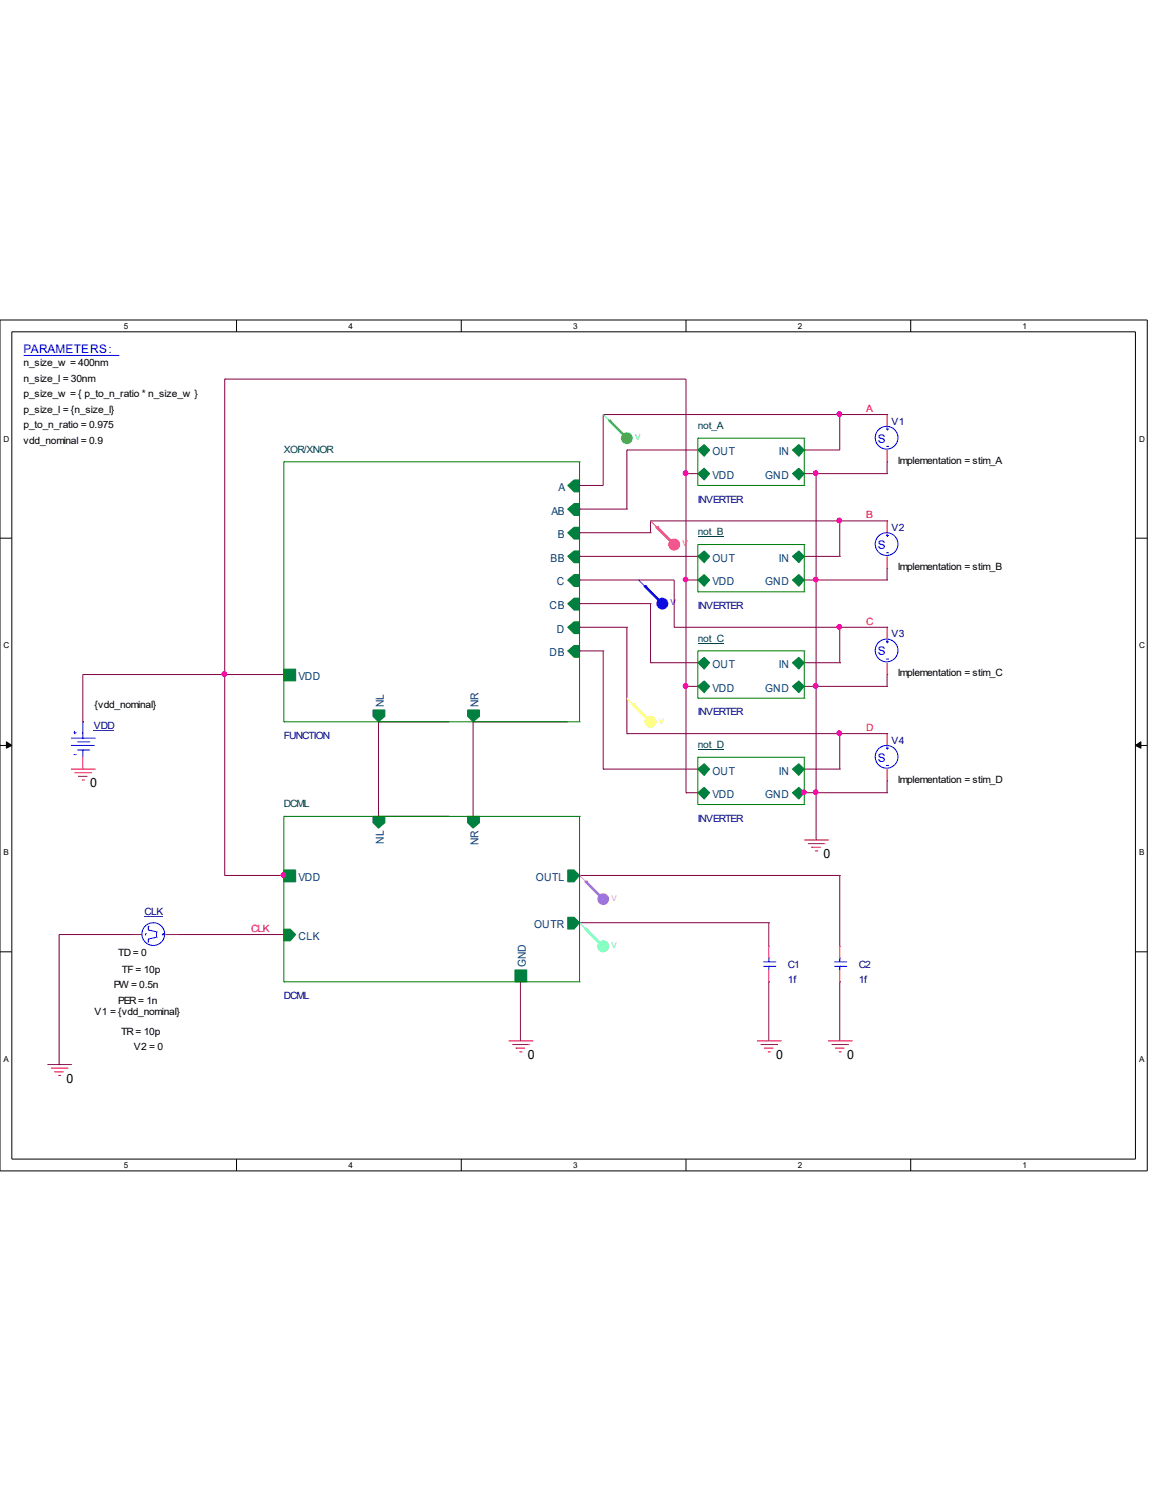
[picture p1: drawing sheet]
<svg xmlns="http://www.w3.org/2000/svg" width="216mm" height="279mm" viewBox="0 0 216 279" stroke-linecap="round" stroke-linejoin="round" font-family="sans-serif">
<path d="M0 59.6h213.5v158.5h-213.5zM2.2 61.8h209.1v154.1h-209.1z" fill="none" stroke="#000" stroke-width=".19"/>
<g fill="#fff">
<path d="M23 59.9h.7v1.7h-.7z" fill-rule="evenodd"/>
<path d="M23 216.2h.7v1.7h-.7z" fill-rule="evenodd"/>
</g>
<path d="M44 59.6v2.2M44 215.9v2.2" fill="none" stroke="#000" stroke-width=".19"/>
<g fill="#fff">
<path d="M64.9 59.9h.6v1.7h-.6z" fill-rule="evenodd"/>
<path d="M64.9 216.2h.6v1.7h-.6z" fill-rule="evenodd"/>
</g>
<path d="M85.9 59.6v2.2M85.9 215.9v2.2" fill="none" stroke="#000" stroke-width=".19"/>
<g fill="#fff">
<path d="M106.7 59.9h.7v1.7h-.7z" fill-rule="evenodd"/>
<path d="M106.7 216.2h.7v1.7h-.7z" fill-rule="evenodd"/>
</g>
<path d="M127.7 59.6v2.2M127.7 215.9v2.2" fill="none" stroke="#000" stroke-width=".19"/>
<g fill="#fff">
<path d="M148.5 59.9h.7v1.7h-.7z" fill-rule="evenodd"/>
<path d="M148.5 216.2h.7v1.7h-.7z" fill-rule="evenodd"/>
</g>
<path d="M169.5 59.6v2.2M169.5 215.9v2.2" fill="none" stroke="#000" stroke-width=".19"/>
<g fill="#fff">
<path d="M190.3 59.9h.7v1.7h-.7z" fill-rule="evenodd"/>
<path d="M190.3 216.2h.7v1.7h-.7z" fill-rule="evenodd"/>
<path d="M.7 80.9h1v1.7h-1z" fill-rule="evenodd"/>
<path d="M212 80.9h1v1.7h-1z" fill-rule="evenodd"/>
<path d="M.7 119.4h1v1.7h-1z" fill-rule="evenodd"/>
<path d="M212 119.4h1v1.7h-1z" fill-rule="evenodd"/>
</g>
<path d="M0 100.2h2.2M211.3 100.2h2.2" fill="none" stroke="#000" stroke-width=".19"/>
<g fill="#fff">
<path d="M.7 158h.8v1.7h-.8z" fill-rule="evenodd"/>
<path d="M212 158h.9v1.7h-.9z" fill-rule="evenodd"/>
</g>
<path d="M0 138.9h2.2M211.3 138.9h2.2" fill="none" stroke="#000" stroke-width=".19"/>
<path d="M1.2 138.2l1 .7-1 .5zM211.3 138.9l1-.7v1.2z" fill="#000" stroke="#000" stroke-width=".19"/>
<g fill="#fff">
<path d="M.7 196.4h.8v1.7h-.8z" fill-rule="evenodd"/>
<path d="M212 196.4h.9v1.7h-.9z" fill-rule="evenodd"/>
</g>
<path d="M0 177.3h2.2M211.3 177.3h2.2" fill="none" stroke="#000" stroke-width=".19"/>
<g fill="none" stroke="#800040" stroke-width=".19">
<path d="M41.8 70.6h.1M41.8 70.6v92.5M41.8 70.6h85.9v77.1M112.3 77.2h.1M112.3 77.2h52.8M112.3 77.2v13.2h-4.4M156.3 77.2h.1M156.3 77.2v6.6h-6.6M165.1 77.2h.1M107.9 90.4h.1M107.9 94.8h.1M107.9 99.2h.1"/>
<path d="M107.9 94.8h8.8M107.9 99.2h13.2M116.7 83.8h.1M116.7 94.8h.1M116.7 83.8h13.2M116.7 83.8v11M121.1 97h.1M121.1 99.2h.1M121.1 97h44M121.1 97v2.2M127.7 88.2h.1M127.7 88.2h2.2"/>
<path d="M149.7 83.8h.1M149.7 88.2h15.4M151.9 88.2h.1M151.9 88.2v68.3M156.3 97h.1M156.3 97v6.6M165.1 97h.1M165.1 88.2h.1M165.1 86h.1M165.1 86v2.2M107.9 103.6h.1M107.9 112.4h.1"/>
<path d="M107.9 108h.1M107.9 116.8h.1M107.9 103.6h22M107.9 112.4h13.2M107.9 116.8h8.8M107.9 108h17.6v8.8M116.7 116.8h.1M116.7 116.8v19.9M121.1 112.4h.1M121.1 112.4v11M125.5 116.8h.1M125.5 116.8h39.6"/>
<path d="M127.7 108h.1M127.7 108h2.2M129.9 108h.1M149.7 103.6h6.6M149.7 108h15.4M151.9 108h.1M156.3 103.6h.1M156.3 116.8h.1M156.3 116.8v6.6M165.1 116.8h.1M165.1 108h.1M165.1 105.8h.1"/>
<path d="M165.1 105.8v2.2M15.4 134.5h.1M41.8 125.6h.1M52.8 125.6h-37.4v8.9M70.4 134.5h.1M70.4 134.5v17.6M70.4 134.5h13.3M88.1 134.5h.1M88.1 134.5v17.6M88.1 134.5h17.6M107.9 121.2h.1M107.9 121.2h4.4"/>
<path d="M112.3 121.2h.1M112.3 121.2v22.1M116.7 136.7h.1M116.7 136.7h48.4M121.1 123.4h.1M121.1 123.4h8.8M127.7 127.8h.1M127.7 127.8h2.2M129.9 127.8h.1M149.7 123.4h6.6M149.7 127.8h15.4M151.9 127.8h.1"/>
<path d="M156.3 123.4h.1M156.3 136.7h.1M156.3 136.7v6.6M165.1 136.7h.1M165.1 127.8h.1M165.1 125.6h.1M165.1 125.6v2.2M70.4 152.1h.1M70.4 152.1h13.3M112.3 143.3h.1M112.3 143.3h17.6M127.7 147.7h.1"/>
<path d="M127.7 147.7h2.2M147.5 147.7h17.6M149.7 147.7h.1M149.7 143.3h6.6M151.9 147.7h.1M151.9 156.5h.1M156.3 143.3h.1M165.1 147.7h.1M165.1 145.5h.1M165.1 145.5v2.2M11 174.1h.1M11 174.1h13.2"/>
<path d="M11 174.1v24.2M33 174.1h19.8M41.8 163.1h.1M41.8 163.1h13.2M52.8 163.1h.1M52.8 174.1h.1M107.9 163.1h.1M107.9 171.9h.1M107.9 163.1h48.4M107.9 171.9h35.2M143.1 171.9h.1M143.1 171.9v4.4"/>
<path d="M156.3 163.1h.1M156.3 163.1v13.2M11 198.3h.1M96.9 182.9h.1M96.9 182.9v11M143.1 182.9h.1M143.1 182.9v11M156.3 182.9h.1M156.3 182.9v11"/>
</g>
<g fill="#f0f" stroke="#f0f" stroke-width=".19">
<circle cx="52.7" cy="163" r=".42"/>
<circle cx="41.7" cy="125.6" r=".42"/>
<circle cx="156.2" cy="77.1" r=".42"/>
<circle cx="156.2" cy="136.6" r=".42"/>
<circle cx="151.8" cy="127.8" r=".42"/>
<circle cx="151.8" cy="147.6" r=".42"/>
<circle cx="127.6" cy="88.1" r=".42"/>
<circle cx="127.6" cy="108" r=".42"/>
<circle cx="127.6" cy="127.8" r=".42"/>
<circle cx="156.2" cy="96.9" r=".42"/>
<circle cx="156.2" cy="116.8" r=".42"/>
<circle cx="151.8" cy="88.1" r=".42"/>
<circle cx="151.8" cy="107.9" r=".42"/>
<circle cx="149.6" cy="147.6" r=".42"/>
</g>
<g fill="none" stroke="#f00" stroke-width=".19">
<path d="M13.2 143.3h4.4M13.9 143.9h3M14.6 144.6h.1M14.6 144.6h1.7M15.2 145.3h.4M15.6 145.3h.1M16.9 143.9h.1M17.6 143.3h.1M149.7 156.5h4.4M150.4 157.1h3M151 157.8h.1M151 157.8h1.7"/>
<path d="M151.7 158.5h.4M152.1 158.5h.1M153.4 157.1h.1M154.1 156.5h.1M8.8 198.3h4.4M9.5 199h3M10.2 199.6h.1M10.2 199.6h1.7M12.5 199h.1M13.2 198.3h.1M94.7 193.9h4.4M95.3 194.6h3.1"/>
<path d="M96 195.2h.1M96 195.2h1.7M96.7 195.9h.3M97 195.9h.1M98.4 194.6h.1M99.1 193.9h.1M140.9 193.9h4.4M141.6 194.6h3M142.2 195.2h.1M142.2 195.2h1.7M142.9 195.9h.4M143.3 195.9h.1"/>
<path d="M144.6 194.6h.1M145.3 193.9h.1M154.1 193.9h4.4M154.8 194.6h3M155.4 195.2h.1M155.4 195.2h1.7M156.1 195.9h.4M156.5 195.9h.1M157.8 194.6h.1M158.5 193.9h.1M10.8 200.3h.4M11.2 200.3h.1"/>
</g>
<circle cx="116.7" cy="81.6" r="1.02" fill="#5f5" stroke="#5f5" stroke-width=".19"/>
<path d="M112.3 77.2h.1M112.3 77.2l4.4 4.4" fill="none" stroke="#5f5" stroke-width=".19"/>
<path d="M113.5 78.4l3.2 3.2" fill="none" stroke="#5f5" stroke-width=".51"/>
<circle cx="113.5" cy="78.4" r=".25" fill="#5f5"/>
<circle cx="125.5" cy="101.4" r="1.02" fill="#f55" stroke="#f55" stroke-width=".19"/>
<path d="M121.1 97h.1M121.1 97l4.4 4.4" fill="none" stroke="#f55" stroke-width=".19"/>
<path d="M122.3 98.2l3.2 3.2" fill="none" stroke="#f55" stroke-width=".51"/>
<circle cx="122.3" cy="98.2" r=".25" fill="#f55"/>
<circle cx="123.3" cy="112.4" r="1.02" fill="#50f" stroke="#50f" stroke-width=".19"/>
<path d="M118.9 108h.1M118.9 108l4.4 4.4" fill="none" stroke="#50f" stroke-width=".19"/>
<path d="M120.1 109.2l3.2 3.2" fill="none" stroke="#50f" stroke-width=".51"/>
<circle cx="120.1" cy="109.2" r=".25" fill="#50f"/>
<circle cx="121.1" cy="134.5" r="1.02" fill="#ff5" stroke="#ff5" stroke-width=".19"/>
<path d="M116.7 130h.1M116.7 130l4.4 4.5" fill="none" stroke="#ff5" stroke-width=".19"/>
<path d="M117.9 131.2l3.2 3.3" fill="none" stroke="#ff5" stroke-width=".51"/>
<circle cx="117.9" cy="131.2" r=".25" fill="#ff5"/>
<circle cx="112.3" cy="167.5" r="1.02" fill="#f5f" stroke="#f5f" stroke-width=".19"/>
<path d="M107.9 163.1h.1M107.9 163.1l4.4 4.4" fill="none" stroke="#f5f" stroke-width=".19"/>
<path d="M109.1 164.3l3.2 3.2" fill="none" stroke="#f5f" stroke-width=".51"/>
<circle cx="109.1" cy="164.3" r=".25" fill="#f5f"/>
<circle cx="112.3" cy="176.3" r="1.02" fill="#5ff" stroke="#5ff" stroke-width=".19"/>
<path d="M107.9 171.9h.1M107.9 171.9l4.4 4.4" fill="none" stroke="#5ff" stroke-width=".19"/>
<path d="M109.1 173.1l3.2 3.2" fill="none" stroke="#5ff" stroke-width=".51"/>
<circle cx="109.1" cy="173.1" r=".25" fill="#5ff"/>
<g fill="none" stroke="#00f" stroke-width=".19">
<path d="M4.4 66.2h17.6M22 66.2h.1M164.9 79.9h.4M165.1 79.6v.5M165.3 79.9h.1M164.9 83.1h.4M164.9 99.7h.4M165.1 80.1h.1M165.1 99.9h.1M165.1 99.4v.5M165.3 83.1h.1M165.3 99.7h.1"/>
<path d="M164.9 103h.4M164.9 119.5h.4M165.1 119.7h.1M165.1 119.2v.5M165.3 103h.1M165.3 119.5h.1M13.2 138.9h.1M13.2 138.9h4.4M13.2 137.5h4.4M13.7 136.5h.4M13.9 136.7h.1M13.9 136.1v.6"/>
<path d="M14.1 136.5h.1M14.4 138.2h2.2M14.4 139.7h2.2M15.4 137.5h.1M15.4 139.7h.1M15.4 134.5h.1M15.4 134.5v3M15.4 139.7v1.4M16.6 138.2h.1M16.6 139.7h.1M17.6 137.5h.1M164.9 139.4h.4"/>
<path d="M164.9 122.8h.4M165.1 139.5h.1M165.1 139v.5M165.3 139.4h.1M165.3 122.8h.1M13.7 140.5h.4M14.1 140.5h.1M164.9 142.6h.4M165.3 142.6h.1M27.1 173.9h.1M27.1 173.9v.3M27.6 174.9h.1"/>
<path d="M27.6 173.2h.1M27.6 172.6h.1M27.6 172.6v.6M27.6 174.9v.7M27.6 173.2l1.5 .4M29.1 174.6h.1M29.1 173.6h.1M29.1 174.6l-1.5 .3M29.1 173.6v1M30.1 174.1h.1M30.1 174.1h.5M30.3 173.9h.1"/>
<path d="M30.3 173.9v.3M142.1 179.2h2.2M143.1 178.5h.1M143.1 178.5v.7M144.3 179.2h.1M155.3 179.2h2.2M156.3 178.5h.1M156.3 178.5v.7M157.5 179.2h.1M142.1 180h2.2M143.1 180h.1M143.1 180v.7"/>
<path d="M144.3 180h.1M155.3 180h2.2M156.3 180h.1M156.3 180v.7M157.5 180h.1"/>
<circle cx="165" cy="81.5" r="2.12"/>
<circle cx="165" cy="101.3" r="2.12"/>
<circle cx="165" cy="121.2" r="2.12"/>
<circle cx="165" cy="141" r="2.12"/>
<circle cx="28.5" cy="174" r="2.12"/>
</g>
<g fill="none" stroke="#f00" stroke-width=".19">
<path d="M165.1 77.2h.1M165.1 77.2v2.2M165.1 86h.1M165.1 97h.1M165.1 83.8v2.2M165.1 97v2.2M165.1 105.8h.1M165.1 116.8h.1M165.1 103.6v2.2M165.1 116.8v2.2M15.4 134.5h.1M165.1 136.7h.1"/>
<path d="M165.1 125.6h.1M165.1 123.4v2.2M165.1 136.7v2.2M15.4 143.3h.1M15.4 141.1v2.2M165.1 145.5h.1M165.1 143.3v2.2M24.2 174.1h.1M24.2 174.1h2.2M30.8 174.1h2.2M33 174.1h.1M143.1 176.3h.1"/>
<path d="M143.1 176.3v2.2M156.3 176.3h.1M156.3 176.3v2.2M143.1 182.9h.1M143.1 180.7v2.2M156.3 182.9h.1M156.3 180.7v2.2"/>
</g>
<g fill="#008040" stroke="#008040" stroke-width=".19">
<path d="M52.8 124.6h2.2v2.2h-2.2z" fill-rule="evenodd"/>
<path d="M105.7 90.4l1.1-1h1.1v2.2h-1.1z" fill-rule="evenodd"/>
<path d="M105.7 103.6l1.1-1h1.1v2.2h-1.1z" fill-rule="evenodd"/>
<path d="M105.7 99.2l1.1-1h1.1v2.2h-1.1z" fill-rule="evenodd"/>
<path d="M105.7 112.4l1.1-1h1.1v2.2h-1.1z" fill-rule="evenodd"/>
<path d="M105.7 108l1.1-1h1.1v2.2h-1.1z" fill-rule="evenodd"/>
<path d="M105.7 116.8l1.1-1h1.1v2.2h-1.1z" fill-rule="evenodd"/>
<path d="M105.7 121.2l1.1-1h1.1v2.2h-1.1z" fill-rule="evenodd"/>
<path d="M69.4 132.2h2.2v1.2l-1.2 1.1-1-1.1z" fill-rule="evenodd"/>
<path d="M87 132.2h2.2v1.2l-1.1 1.1-1.1-1.1z" fill-rule="evenodd"/>
<path d="M105.7 94.8l1.1-1h1.1v2.2h-1.1z" fill-rule="evenodd"/>
<path d="M147.5 143.3l1.2-1.1 1 1.1-1 1.1z" fill-rule="evenodd"/>
<path d="M129.9 147.7l1.2-1.1 1 1.1-1 1.1z" fill-rule="evenodd"/>
<path d="M147.5 147.7l1.2-1.1 1 1.1-1 1.1z" fill-rule="evenodd"/>
<path d="M129.9 143.3l1.2-1.1 1 1.1-1 1.1z" fill-rule="evenodd"/>
<path d="M147.5 123.4l1.2-1 1 1-1 1.2z" fill-rule="evenodd"/>
<path d="M129.9 127.8l1.2-1 1 1-1 1.2z" fill-rule="evenodd"/>
<path d="M147.5 127.8l1.2-1 1 1-1 1.2z" fill-rule="evenodd"/>
<path d="M129.9 123.4l1.2-1 1 1-1 1.2z" fill-rule="evenodd"/>
<path d="M147.5 103.6l1.2-1 1 1-1 1.2z" fill-rule="evenodd"/>
<path d="M129.9 108l1.2-1 1 1-1 1.2z" fill-rule="evenodd"/>
<path d="M147.5 108l1.2-1 1 1-1 1.2z" fill-rule="evenodd"/>
<path d="M129.9 103.6l1.2-1 1 1-1 1.2z" fill-rule="evenodd"/>
<path d="M95.8 180.7h2.2v2.2h-2.2z" fill-rule="evenodd"/>
<path d="M52.8 173.1h1.2l1 1-1 1.2h-1.2z" fill-rule="evenodd"/>
<path d="M52.8 162.1h2.2v2.2h-2.2z" fill-rule="evenodd"/>
<path d="M87 152.1h2.2v1.1l-1.1 1.1-1.1-1.1z" fill-rule="evenodd"/>
<path d="M69.4 152.1h2.2v1.1l-1.2 1.1-1-1.1z" fill-rule="evenodd"/>
<path d="M105.7 162.1h1.1l1.1 1-1.1 1.2h-1.1z" fill-rule="evenodd"/>
<path d="M105.7 170.9h1.1l1.1 1-1.1 1.2h-1.1z" fill-rule="evenodd"/>
<path d="M147.5 83.8l1.2-1 1 1-1 1.2z" fill-rule="evenodd"/>
<path d="M129.9 88.2l1.2-1 1 1-1 1.2z" fill-rule="evenodd"/>
<path d="M147.5 88.2l1.2-1 1 1-1 1.2z" fill-rule="evenodd"/>
<path d="M129.9 83.8l1.2-1 1 1-1 1.2z" fill-rule="evenodd"/>
</g>
<g fill="none" stroke="#008000" stroke-width=".19">
<path d="M52.8 86h.1M52.8 86h55.1M52.8 86v48.5M107.9 86h.1M107.9 86v48.5M129.9 90.4h.1M129.9 81.6h.1M129.9 81.6v8.8M129.9 81.6h19.8M129.9 90.4h19.8M149.7 81.6h.1M149.7 90.4h.1"/>
<path d="M149.7 81.6v8.8M129.9 110.2h.1M129.9 101.4h.1M129.9 101.4v8.8M129.9 101.4h19.8M129.9 110.2h19.8M149.7 101.4h.1M149.7 110.2h.1M149.7 101.4v8.8M52.8 134.5h.1M52.8 134.5h55.1M107.9 134.5h.1"/>
<path d="M129.9 130h.1M129.9 121.2h.1M129.9 121.2v8.8M129.9 121.2h19.8M129.9 130h19.8M149.7 121.2h.1M149.7 130h.1M149.7 121.2v8.8M52.8 152.1h.1M52.8 152.1v30.8M52.8 152.1h55.1M107.9 152.1h.1"/>
<path d="M107.9 152.1v30.8M129.9 149.9h.1M129.9 141.1h.1M129.9 141.1h19.8M129.9 149.9h19.8M129.9 141.1v8.8M149.7 141.1h.1M149.7 149.9h.1M149.7 141.1v8.8M52.8 182.9h.1M52.8 182.9h55.1M107.9 182.9h.1"/>
</g>
<path d="M129.9 100h4.7M129.9 119.8h4.7M129.9 139.6h4.7" fill="none" stroke="#004040" stroke-width=".19"/>
<path d="M17.4 136.1h3.8M26.9 170.8h3.4" fill="none" stroke="#000080" stroke-width=".19"/>
<g fill="#f0f" stroke="#f0f" stroke-width=".19">
<circle cx="52.7" cy="163" r=".42"/>
<circle cx="41.7" cy="125.6" r=".42"/>
<circle cx="156.2" cy="77.1" r=".42"/>
<circle cx="156.2" cy="136.6" r=".42"/>
<circle cx="151.8" cy="127.8" r=".42"/>
<circle cx="151.8" cy="147.6" r=".42"/>
<circle cx="127.6" cy="88.1" r=".42"/>
<circle cx="127.6" cy="108" r=".42"/>
<circle cx="127.6" cy="127.8" r=".42"/>
<circle cx="156.2" cy="96.9" r=".42"/>
<circle cx="156.2" cy="116.8" r=".42"/>
<circle cx="151.8" cy="88.1" r=".42"/>
<circle cx="151.8" cy="107.9" r=".42"/>
<circle cx="149.6" cy="147.6" r=".42"/>
</g>
<g font-size="2.4">
<text x="16.8" y="146.6">0</text>
<text x="153.2" y="159.9">0</text>
<text x="98.2" y="197.3">0</text>
<text x="144.4" y="197.3">0</text>
<text x="157.6" y="197.3">0</text>
<text x="12.4" y="201.7">0</text>
</g>
<g font-size="2.2" fill="#00f">
<text x="4.4" y="65.7">PARAMETERS:</text>
<text x="163.4" y="82.5">S</text>
<text x="163.4" y="102.3">S</text>
<text x="163.4" y="122.1">S</text>
<text x="163.4" y="141.9">S</text>
</g>
<g font-size="2" fill="#004080">
<text x="132.6" y="89.2">VDD</text>
<text x="132.6" y="84.8">OUT</text>
<text x="142.4" y="89.2">GND</text>
<text x="144.9" y="84.8">IN</text>
<text x="102.6" y="95.8">AB</text>
<text x="104" y="91.4">A</text>
<text x="103.8" y="100.2">B</text>
<text x="102.4" y="104.6">BB</text>
<text x="132.6" y="104.6">OUT</text>
<text x="144.9" y="104.6">IN</text>
<text x="102.3" y="113.5">CB</text>
<text x="103.6" y="109.1">C</text>
<text x="132.6" y="109.1">VDD</text>
<text x="142.4" y="109.1">GND</text>
<text x="103.6" y="117.9">D</text>
<text x="102.3" y="122.3">DB</text>
<text x="132.6" y="124.5">OUT</text>
<text x="144.9" y="124.5">IN</text>
<text x="55.5" y="126.7">VDD</text>
<text x="71.5" y="131.7" transform="rotate(-90 71.5 131.7)">NL</text>
<text x="89.1" y="131.7" transform="rotate(-90 89.1 131.7)">NR</text>
<text x="132.6" y="128.9">VDD</text>
<text x="142.4" y="128.9">GND</text>
<text x="132.6" y="148.7">VDD</text>
<text x="132.6" y="144.3">OUT</text>
<text x="142.4" y="148.7">GND</text>
<text x="144.9" y="144.3">IN</text>
<text x="71.5" y="157.1" transform="rotate(-90 71.5 157.1)">NL</text>
<text x="89.1" y="157.5" transform="rotate(-90 89.1 157.5)">NR</text>
<text x="55.5" y="164.1">VDD</text>
<text x="99.7" y="164.1">OUTL</text>
<text x="99.4" y="172.9">OUTR</text>
<text x="55.5" y="175.1">CLK</text>
<text x="97.9" y="180.2" transform="rotate(-90 97.9 180.2)">GND</text>
</g>
<g font-size="1.9">
<text x="4.4" y="68.2">n_size_w = 400nm</text>
<text x="4.4" y="71.1">n_size_l = 30nm</text>
<text x="4.4" y="74">p_size_w = { p_to_n_ratio * n_size_w }</text>
<text x="4.4" y="76.9">p_size_l = {n_size_l}</text>
<text x="4.4" y="79.8">p_to_n_ratio = 0.975</text>
<text x="4.4" y="82.6">vdd_nominal = 0.9</text>
<text x="167.1" y="86.4">Implementation = stim_A</text>
<text x="167.1" y="106.2">Implementation = stim_B</text>
<text x="167.1" y="126">Implementation = stim_C</text>
<text x="17.6" y="131.9">{vdd_nominal}</text>
<text x="167.1" y="145.8">Implementation = stim_D</text>
<text x="22" y="178.1">TD = 0</text>
<text x="21.2" y="184.1">PW = 0.5n</text>
<text x="22.7" y="181.2">TF = 10p</text>
<text x="17.6" y="189.1">V1 = {vdd_nominal}</text>
<text x="22" y="186.9">PER = 1n</text>
<text x="22.5" y="192.7">TR = 10p</text>
<text x="24.9" y="195.6">V2 = 0</text>
</g>
<g font-size="1.9" fill="#f00">
<text x="161.2" y="76.7">A</text>
<text x="161.2" y="96.5">B</text>
<text x="161.2" y="116.3">C</text>
<text x="161.2" y="136.1">D</text>
<text x="46.7" y="173.6">CLK</text>
</g>
<g font-size="1.9" fill="#004040">
<text x="129.9" y="79.9">not_A</text>
<text x="52.8" y="84.3">XOR/XNOR</text>
<text x="129.9" y="99.7">not_B</text>
<text x="129.9" y="119.5">not_C</text>
<text x="129.9" y="139.4">not_D</text>
<text x="52.8" y="150.4">DCML</text>
</g>
<g font-size="1.9" fill="#000080">
<text x="165.9" y="79.1">V1</text>
<text x="129.9" y="93.6">INVERTER</text>
<text x="165.9" y="98.9">V2</text>
<text x="129.9" y="113.5">INVERTER</text>
<text x="165.9" y="118.7">V3</text>
<text x="17.4" y="135.8">VDD</text>
<text x="52.8" y="137.7">FUNCTION</text>
<text x="129.9" y="133.3">INVERTER</text>
<text x="165.9" y="138.5">V4</text>
<text x="129.9" y="153.1">INVERTER</text>
<text x="26.9" y="170.5">CLK</text>
<text x="146.6" y="180.3">C1</text>
<text x="146.6" y="183">1f</text>
<text x="159.9" y="180.3">C2</text>
<text x="159.9" y="183">1f</text>
<text x="52.8" y="186.1">DCML</text>
</g>
<g font-size="1.5">
<text x="23" y="61.3">5</text>
<text x="64.9" y="61.3">4</text>
<text x="106.7" y="61.3">3</text>
<text x="148.5" y="61.3">2</text>
<text x="190.3" y="61.3">1</text>
<text x=".7" y="82.3">D</text>
<text x="212" y="82.3">D</text>
<text x=".7" y="120.7">C</text>
<text x="212" y="120.7">C</text>
<text x=".7" y="159.3">B</text>
<text x="212" y="159.3">B</text>
<text x=".7" y="197.8">A</text>
<text x="212" y="197.8">A</text>
<text x="23" y="217.6">5</text>
<text x="64.9" y="217.6">4</text>
<text x="106.7" y="217.6">3</text>
<text x="148.5" y="217.6">2</text>
<text x="190.3" y="217.6">1</text>
</g>
<text font-size="1.5" fill="#5f5" x="118.2" y="82">V</text>
<text font-size="1.5" fill="#f55" x="127" y="101.8">V</text>
<text font-size="1.5" fill="#50f" x="124.8" y="112.8">V</text>
<text font-size="1.5" fill="#ff5" x="122.6" y="134.8">V</text>
<text font-size="1.5" fill="#f5f" x="113.8" y="167.8">V</text>
<text font-size="1.5" fill="#5ff" x="113.8" y="176.6">V</text>
</svg>
